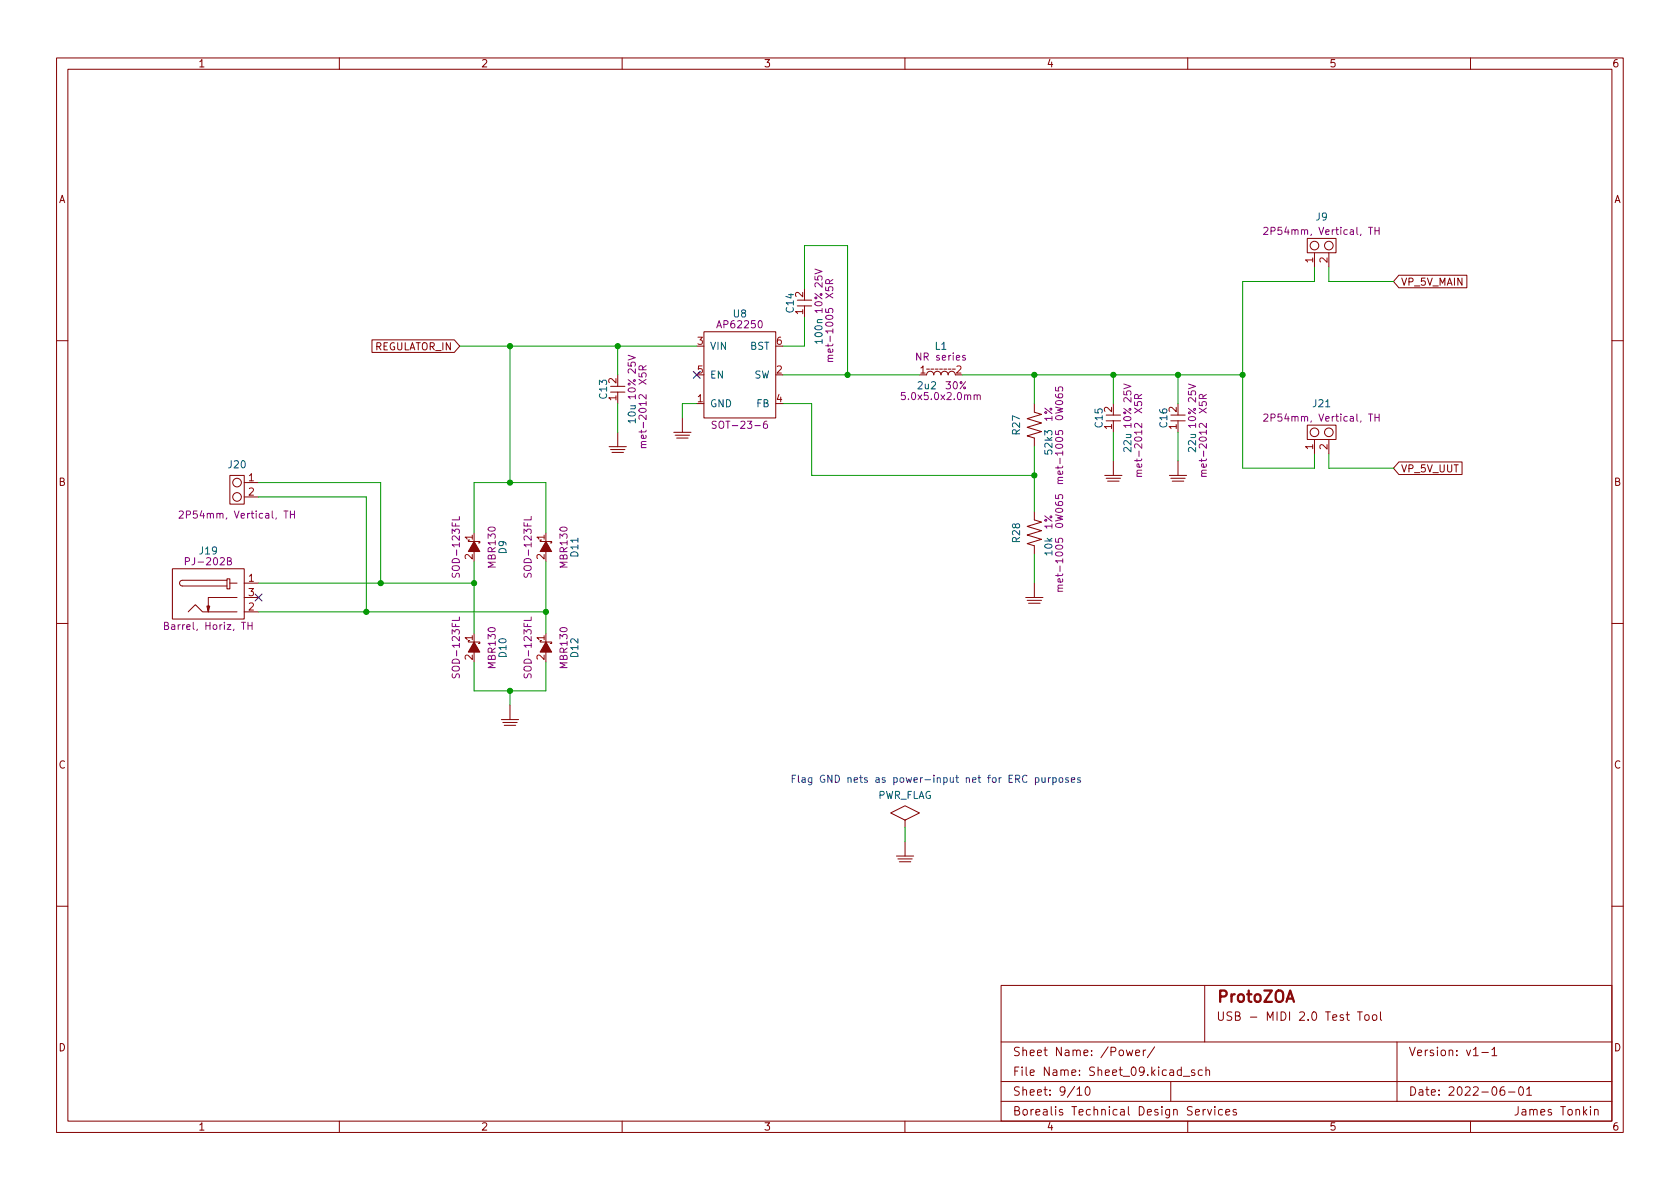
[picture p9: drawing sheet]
<svg xmlns="http://www.w3.org/2000/svg" width="297mm" height="210mm" viewBox="0 0 297 210" stroke-linecap="round" stroke-linejoin="round" font-family="sans-serif">
<g fill="none" stroke="#840000" stroke-width=".18">
<path d="M10 10.2h277v190.1h-277zM12 12.2h273v186.1h-273zM60 10.2v2M110 10.2v2M160 10.2v2M210 10.2v2M260 10.2v2M124.5 58.7h12.7v15.2h-12.7zM141 54.1h2.5M141 53.1h2.5M142.2 54.1v2M231.1 42.2h5.1v2.5h-5.1z"/>
<path d="M232.4 44.7v2.5M234.9 44.7v2.5M247.3 48.7h12.1v2.2h-12.1l-.9-1.1zM10 60.2h2M65.8 60.1h14.5l1 1.1-1 1.1h-14.5zM107.7 79h3M107.9 79.5h2.6M107.9 69.3h2.6M107.9 68.3h2.6M109.2 69.3v2.1M109.2 76.4v2.6M119.1 76.4h3.1"/>
<path d="M119.4 77h2.5M119.6 77.5h2.1M120.6 73.9v2.5M163.8 66.3a.64 .64 0 0 1 .7-.6 .64 .64 0 0 1 .6 .6 .64 .64 0 0 1 .6-.6 .64 .64 0 0 1 .7 .6 .64 .64 0 0 1 .6-.6 .64 .64 0 0 1 .6 .6 .64 .64 0 0 1 .7-.6 .64 .64 0 0 1 .6 .6M163.8 65.3h.5M164.6 65.3h.5M165.4 65.3h.5M166.1 65.3h.5M166.9 65.3h.5M167.6 65.3h.5M168.4 65.3h.5M182.9 71.4v1.5l1.2 .4-2.5 .7 2.5 .8-2.5 .8 2.5 .7-2.5 .8 1.3 .4v1.5"/>
<path d="M195.6 74.4h2.5M195.6 73.4h2.5M196.8 74.4v2M207 74.4h2.5M207 73.4h2.5M208.3 74.4v2M231.1 75.2h5.1v2.5h-5.1zM232.4 77.7v2.6M234.9 77.7v2.6M285 60.2h2M40.6 84.1h2.6v5h-2.6zM43.2 85.3h2.5"/>
<path d="M43.2 87.9h2.5M83.1 95.5h-.3v.3h2v.2h-.2M95.8 95.5h-.3v.3h2v.2h-.2M108.2 80h2M182.9 90.4v1.5l1.2 .4-2.5 .8 2.5 .7-2.5 .8 2.5 .8-2.5 .7 1.3 .4v1.5M195.3 84.1h3.1M195.6 84.6h2.5M195.8 85.1h2.1M196.8 81.5v2.6M206.8 84.1h3M207 84.6h2.5M207.3 85.1h2"/>
<path d="M208.3 81.5v2.6M247.3 81.7h11.2v2.2h-11.2l-.9-1.1zM10 110.2h2M30.5 100.6h12.7v8.9h-12.7zM33.3 108.2l1.2-1.3 1.3 1.3h6.1M40.1 102.4h.5v1.7h-.5zM40.1 102.6h-7.9l-.3 .2-.2 .3 .2 .4 .3 .1h7.9M40.6 103.1h1.3M41.9 105.7h-5.1v2.5l-.2-1h.5l-.3 1M43.2 105.7h2.5M43.2 103.1h2.5M43.2 108.2h2.5"/>
<path d="M83.1 113.3h-.3v.2h2v.3h-.2M95.8 113.3h-.3v.2h2v.3h-.2M181.4 105.7h3M181.6 106.2h2.5M181.9 106.7h2M182.9 103.1v2.6M285 110.2h2M88.6 127.2h3.1M88.9 127.8h2.5M89.2 128.3h2M90.2 124.7v2.5M157.5 143.8l2.5-1.3 2.6 1.3-2.6 1.2z"/>
<path d="M158.5 151.4h3M158.7 151.9h2.6M159 152.4h2M160 145v1.3M160 148.8v2.6M10 160.2h2M177 174.3h108v24h-108zM213 174.3v10M240 178.9h.9M240.4 178.9v1.5M241.4 179.5l.4-.1 .3 .3v.4l-.3 .3h-.4l-.1-.3v-.4zM242.7 179.6l.2-.2 .5 .2v.5l-.1 .3h-.4l-.2-.1z"/>
<path d="M244.1 178.9v1.3l.2 .2M285 160.2h2M60 198.3v2M110 198.3v2M160 198.3v2M177 194.8h108M177 191.3h108M177 184.3h108M190.4 192.6l.5-.4v1.5M190.4 193.7h.9M192.1 192.3l.1-.1a.81 .81 0 0 1 .6 .6 .81 .81 0 0 1-.3 .8l-.1 .1a.81 .81 0 0 1-.6-.6 .81 .81 0 0 1 .3-.8zM199.1 185.7l.3 1 .3-.7 .3 .7 .3-1"/>
<path d="M200.8 186.2l.7-.2-.1-.2-.4-.1-.2 .2 .1 .7h.5M202.1 185.7v1M202.6 185.7l-.3 .1-.2 .2M204.1 185.1l-1.2 1.9M207 191.3v3.5M209.2 190.3h1.2M210 198.3v2M211.2 189.3l-.3-.1-.3 .2 .1 .2 .5 .2v.3h-.6M212.6 189.3l-.5-.1-.2 .3v.4l.1 .2h.6M212.7 196.2v1M213.1 196.2l-.2 .1-.2 .2M213.2 189.3l.2-.1 .4 .1 .1 .9"/>
<path d="M213.2 188.7v1.5M213.5 196.2l.4 1 .3-1M214.8 195.7v.1M214.8 196.2v1M216.1 196.3l-.4-.1-.3 .3v.4l.2 .2h.5M216.7 196.7l.7-.2v-.2l-.5-.1-.2 .2 .1 .7h.6M218.6 196.3l-.4-.1-.2 .2 .1 .2 .5 .2v.3h-.6M247 184.3v10.5M260 198.3v2M262 186.1h1.1M263.8 185.6l.4-.4v1.5M263.8 186.7h.9"/>
<path d="M265.9 192.2a.59 .59 0 0 0-.7 .6v.6l.2 .2 .4 .1 .2-.2 .1-.5-.2-.2h-.4l-.3 .2M266.7 193.1h1.2M268.4 195.7v1.1a.48 .48 0 0 1-.5 .4M268.7 192.3l.2-.1a.8 .8 0 0 1 .5 .7 .8 .8 0 0 1-.5 .8 .99 .99 0 0 1-.2-1.4zM269.9 192.6l.5-.4v1.5M269.9 193.7h.9"/>
<circle cx="232.4" cy="43.4" r=".76"/>
<circle cx="234.9" cy="43.4" r=".76"/>
<circle cx="232.4" cy="76.4" r=".76"/>
<circle cx="234.9" cy="76.4" r=".76"/>
<circle cx="41.9" cy="87.9" r=".76"/>
<circle cx="41.9" cy="85.3" r=".76"/>
</g>
<g fill="none" stroke="#840084" stroke-width=".18">
<path d="M146 54.6v.6l.6 .1-.1-.2v-.4l.2-.2 .4 .1 .2 .2-.2 .5M223.5 40.3l.4-.1 .3 .4-.8 .9h.8M242 40.2h.7M243.1 40.2v1.3M243.1 40.8h.7M243.8 40.2v1.3M113.4 79.2h.8M114.2 78.6l-.7 .1-.1 .3 .1 .2M114.2 69.8v.8l-.9-.8-.3 .2 .1 .5M126.6 74.5h-.4l-.2 .1v.4l.5 .2 .1 .3-.2 .3-.5-.1M135.6 74.5h-.4a.85 .85 0 0 0 0 1.3l.4-.2 .1-.4-.2-.2h-.4l-.1 .2M146.4 63.9h.9"/>
<path d="M147.3 63.4h-.8l-.1 .3 .1 .2M160 69.4h-.6v.6l.1-.1h.5l.1 .2-.1 .5-.2 .1-.4-.1M170.7 62.9l-.3-.1-.2 .2v.2l.5 .1v.3h-.5M172.2 69.9l.2-.1 .3 .1 .1 .8M172.8 70l.2-.2 .3 .1v.8M186.6 76.2v.6l.6 .1-.1-.2 .1-.4 .2-.2 .4 .1 .1 .2-.1 .5M201.9 74.9v.8l-.9-.8-.4 .2 .1 .5M213.3 74.9v.8l-.9-.8-.4 .2 .2 .5M223.5 73.3l.4-.1 .3 .4-.8 .9h.8M242 73.2h.7M243.1 73.2v1.3M243.1 73.8h.7"/>
<path d="M243.8 73.2v1.3M31.7 90.5l.5-.1 .2 .3-.8 .9h.8M32.8 99.3l.6-.1 .1-.2-.1-.3-.6-.1v1.3M40.2 99.2h.6l.1-.2-.1-.3-.6-.1v1.3h.5l.2-.1v-.3l-.3-.3M50.2 90.4h.7M51.3 90.4v1.2M51.3 91h.8M52.1 90.4v1.2M81.2 91.3v.6h-1.3M93.9 91.3v.6h-1.3M186.6 95.2v.6l.6 .1-.1-.2 .1-.4 .2-.1h.4l.1 .2-.1 .5M187.1 85.5h.8"/>
<path d="M187.9 85h-.8v.3l.1 .2M201 84.2h.9M201.9 83.7l-.8 .1-.1 .3 .1 .1M212.5 84.2h.8M213.3 83.7l-.8 .1v.3l.1 .1M29.1 110.6h.5l.2-.2-.1-.2-.6-.2v1.3h.5l.2-.1v-.3l-.3-.3M43.8 110v1.3M43.8 110.6h.8M44.6 110v1.3M80 119.1l-.1 .5 .2 .2h.3l.3-.5 .3-.2 .2 .3v.5M80 101.4l-.1 .4 .2 .2h.3l.3-.5 .3-.1 .2 .2v.5M81.2 109.1v.6h-1.3"/>
<path d="M92.7 101.4l-.1 .4 .2 .2h.3l.3-.5 .3-.1 .2 .2v.5M92.7 119.1l-.1 .5 .2 .2h.3l.3-.5 .3-.2 .2 .3v.5M93.9 109.1v.6h-1.3M187.1 104.6h.8M187.9 104l-.8 .1v.3l.1 .2"/>
</g>
<g fill="#840000" stroke="#840000" stroke-width=".18">
<path d="M83.8 113.5l1 1.8h-2z"/>
<path d="M83.8 95.8l1 1.7h-2z"/>
<path d="M96.5 95.8l1 1.7h-2z"/>
<path d="M96.5 113.5l1 1.8h-2z"/>
</g>
<g fill="none" stroke="#0000c2" stroke-width=".18">
<path d="M181.6 137.2a.6 .6 0 0 0-.9 .4 .6 .6 0 0 0 .6 .8l.3-.2M183.1 137.6l.3-.1 .3 .3-.1 .5h-.5M183.1 137.5v1.3M184.2 137.5l.1 .8 .3 .1 .2-.2M184.8 137.5v.9M185.4 137.5v.9M185.7 137.5l-.3 .3M186.2 137.6l.3-.1 .3 .3-.2 .5h-.4M186.2 137.5v1.3M187.4 137.6l.3-.1 .2 .3v.3l-.2 .3-.3-.1-.1-.2zM188.9 137.6l-.3-.1-.2 .2 .1 .2 .4 .1v.3h-.5M189.4 137.9l.6-.1v-.2l-.4-.1-.2 .2 .1 .6h.5"/>
<path d="M191 137.6l-.3-.1-.2 .2 .1 .2 .4 .1v.3h-.5"/>
</g>
<g fill="none" stroke="#009600" stroke-width=".18">
<path d="M142.2 56.1v5.1h-3.8M142.2 51v-7.6h7.7v22.9M232.4 47.2v2.6h-12.7v33h12.7v-2.5M234.9 47.2v2.6h11.5M81.3 61.2h41.9M90.2 61.2v24.1M109.2 61.2v5.1M109.2 71.4v5M123.2 71.4h-2.6v2.5M138.4 66.3h24.2M138.4 71.4h5.1v12.7h39.4M170.2 66.3h49.5"/>
<path d="M182.9 66.3v5.1M182.9 79v11.4M196.8 66.3v5.1M196.8 76.4v5.1M208.3 66.3v5.1M208.3 76.4v5.1M45.7 85.3h21.6v17.8M45.7 87.9h19.1v20.3M83.8 94.2v-8.9h12.7v8.9M83.8 99.3v12.7M96.5 99.3v12.7M182.9 98v5.1"/>
<path d="M234.9 80.3v2.5h11.5M45.7 108.2h50.8M45.7 103.1h38.1M83.8 117.1v5.1h12.7v-5.1M90.2 122.2v2.5M160 146.3v2.5"/>
</g>
<path d="M122.6 65.7l1.2 1.2M123.8 65.7l-1.2 1.2M45.1 105l1.2 1.3M46.3 105l-1.2 1.3" fill="none" stroke="#000084" stroke-width=".18"/>
<g fill="#009600" stroke="#009600" stroke-width=".18">
<circle cx="96.5" cy="108.2" r=".46"/>
<circle cx="90.2" cy="122.2" r=".46"/>
<circle cx="64.8" cy="108.2" r=".46"/>
<circle cx="67.3" cy="103.1" r=".46"/>
<circle cx="83.8" cy="103.1" r=".46"/>
<circle cx="182.9" cy="66.3" r=".46"/>
<circle cx="149.9" cy="66.3" r=".46"/>
<circle cx="196.8" cy="66.3" r=".46"/>
<circle cx="219.7" cy="66.3" r=".46"/>
<circle cx="182.9" cy="84.1" r=".46"/>
<circle cx="208.3" cy="66.3" r=".46"/>
<circle cx="109.2" cy="61.2" r=".46"/>
<circle cx="90.2" cy="61.2" r=".46"/>
<circle cx="90.2" cy="85.3" r=".46"/>
</g>
<text font-size="2.8" fill="#840000" x="215" y="177.3">ProtoZOA</text>
<g font-size="2.1" fill="#840000">
<text x="215" y="180.5">USB - MIDI 2.0 Test Tool</text>
<text x="179" y="190.3">File Name: Sheet_09.kicad_sch</text>
<text x="179" y="186.8">Sheet Name: /Power/</text>
<text x="249" y="186.8">Version: v1-1</text>
<text x="179" y="193.8">Sheet: 9/10</text>
<text x="179" y="197.3">Borealis Technical Design Services</text>
<text x="249" y="193.8">Date: 2022-06-01</text>
<text x="269.1" y="197.3">James Tonkin</text>
</g>
<g font-size="1.8" fill="#840000">
<text x="35" y="11.9">1</text>
<text x="85" y="11.9">2</text>
<text x="135" y="11.9">3</text>
<text x="185" y="11.9">4</text>
<text x="235" y="11.9">5</text>
<text x="285" y="11.9">6</text>
<text x="10.3" y="35.9">A</text>
<text x="285.3" y="35.9">A</text>
<text x="247.6" y="50.5">VP_5V_MAIN</text>
<text x="66.1" y="61.9">REGULATOR_IN</text>
<text x="247.6" y="83.5">VP_5V_UUT</text>
<text x="10.3" y="85.9">B</text>
<text x="285.3" y="85.9">B</text>
<text x="10.3" y="135.9">C</text>
<text x="285.3" y="135.9">C</text>
<text x="10.3" y="185.9">D</text>
<text x="285.3" y="185.9">D</text>
<text x="35" y="199.9">1</text>
<text x="85" y="199.9">2</text>
<text x="135" y="199.9">3</text>
<text x="185" y="199.9">4</text>
<text x="235" y="199.9">5</text>
<text x="285" y="199.9">6</text>
</g>
<g font-size="1.8" fill="#840084">
<text x="224.7" y="41.5">2P54mm, Vertical, TH</text>
<text x="147.3" y="52.7" transform="rotate(-90 147.3 52.7)">X5R</text>
<text x="127.1" y="58">AP62250</text>
<text x="145.4" y="55.4" transform="rotate(-90 145.4 55.4)">10% 25V</text>
<text x="147.3" y="63.1" transform="rotate(-90 147.3 63.1)">met-1005</text>
<text x="162.3" y="63.7">NR series</text>
<text x="114.3" y="68" transform="rotate(-90 114.3 68)">X5R</text>
<text x="160.1" y="70.7">5.0x5.0x2.0mm</text>
<text x="167.2" y="68.8">30%</text>
<text x="112.4" y="74.8" transform="rotate(-90 112.4 74.8)">10u 10% 25V</text>
<text x="126.9" y="75.8">SOT-23-6</text>
<text x="186.1" y="74.5" transform="rotate(-90 186.1 74.5)">1%</text>
<text x="188" y="74.1" transform="rotate(-90 188 74.1)">0W065</text>
<text x="201.9" y="73.1" transform="rotate(-90 201.9 73.1)">X5R</text>
<text x="213.4" y="73.1" transform="rotate(-90 213.4 73.1)">X5R</text>
<text x="224.7" y="74.5">2P54mm, Vertical, TH</text>
<text x="114.3" y="78.3" transform="rotate(-90 114.3 78.3)">met-2012</text>
<text x="200" y="79.8" transform="rotate(-90 200 79.8)">22u 10% 25V</text>
<text x="201.9" y="83.4" transform="rotate(-90 201.9 83.4)">met-2012</text>
<text x="211.5" y="79.8" transform="rotate(-90 211.5 79.8)">22u 10% 25V</text>
<text x="213.4" y="83.4" transform="rotate(-90 213.4 83.4)">met-2012</text>
<text x="188" y="84.7" transform="rotate(-90 188 84.7)">met-1005</text>
<text x="32.9" y="91.7">2P54mm, Vertical, TH</text>
<text x="186.1" y="93.6" transform="rotate(-90 186.1 93.6)">1%</text>
<text x="188" y="93.2" transform="rotate(-90 188 93.2)">0W065</text>
<text x="33.3" y="99.9">PJ-202B</text>
<text x="81.3" y="101.5" transform="rotate(-90 81.3 101.5)">SOD-123FL</text>
<text x="87.6" y="100.3" transform="rotate(-90 87.6 100.3)">MBR130</text>
<text x="94" y="101.5" transform="rotate(-90 94 101.5)">SOD-123FL</text>
<text x="100.3" y="100.3" transform="rotate(-90 100.3 100.3)">MBR130</text>
<text x="188" y="103.7" transform="rotate(-90 188 103.7)">met-1005</text>
<text x="29.9" y="111.4">Barrel, Horiz, TH</text>
<text x="81.3" y="119.3" transform="rotate(-90 81.3 119.3)">SOD-123FL</text>
<text x="87.6" y="118" transform="rotate(-90 87.6 118)">MBR130</text>
<text x="94" y="119.3" transform="rotate(-90 94 119.3)">SOD-123FL</text>
<text x="100.3" y="118" transform="rotate(-90 100.3 118)">MBR130</text>
</g>
<g font-size="1.8" fill="#006464">
<text x="232.7" y="39">J9</text>
<text x="129.7" y="56.1">U8</text>
<text x="140.3" y="55.2" transform="rotate(-90 140.3 55.2)">C14</text>
<text x="125.5" y="61.8">VIN</text>
<text x="132.6" y="61.8">BST</text>
<text x="145.4" y="60.6" transform="rotate(-90 145.4 60.6)">100n</text>
<text x="165.3" y="61.8">L1</text>
<text x="107.3" y="70.5" transform="rotate(-90 107.3 70.5)">C13</text>
<text x="125.5" y="66.9">EN</text>
<text x="133.3" y="66.9">SW</text>
<text x="162.3" y="68.8">2u2</text>
<text x="125.5" y="72">GND</text>
<text x="133.8" y="72">FB</text>
<text x="180.3" y="76.8" transform="rotate(-90 180.3 76.8)">R27</text>
<text x="194.9" y="75.5" transform="rotate(-90 194.9 75.5)">C15</text>
<text x="206.4" y="75.5" transform="rotate(-90 206.4 75.5)">C16</text>
<text x="232.2" y="72">J21</text>
<text x="40.4" y="82.8">J20</text>
<text x="186.1" y="80.2" transform="rotate(-90 186.1 80.2)">52k3</text>
<text x="180.3" y="95.9" transform="rotate(-90 180.3 95.9)">R28</text>
<text x="35.4" y="98">J19</text>
<text x="89.5" y="97.9" transform="rotate(-90 89.5 97.9)">D9</text>
<text x="102.2" y="98.4" transform="rotate(-90 102.2 98.4)">D11</text>
<text x="186.1" y="98.1" transform="rotate(-90 186.1 98.1)">10k</text>
<text x="89.5" y="116.2" transform="rotate(-90 89.5 116.2)">D10</text>
<text x="102.2" y="116.2" transform="rotate(-90 102.2 116.2)">D12</text>
<text x="155.1" y="141.3">PWR_FLAG</text>
</g>
<g font-size="1.8" fill="#a90000">
<text x="232.2" y="46.5" transform="rotate(-90 232.2 46.5)">1</text>
<text x="234.7" y="46.5" transform="rotate(-90 234.7 46.5)">2</text>
<text x="142" y="52.6" transform="rotate(-90 142 52.6)">2</text>
<text x="142" y="55.6" transform="rotate(-90 142 55.6)">1</text>
<text x="123.3" y="61">3</text>
<text x="137.3" y="61">6</text>
<text x="109" y="70.8" transform="rotate(-90 109 70.8)">1</text>
<text x="109" y="67.8" transform="rotate(-90 109 67.8)">2</text>
<text x="123.3" y="71.1">1</text>
<text x="123.3" y="66">5</text>
<text x="137.3" y="66">2</text>
<text x="137.3" y="71.1">4</text>
<text x="162.7" y="66">1</text>
<text x="169.1" y="66">2</text>
<text x="196.6" y="75.9" transform="rotate(-90 196.6 75.9)">1</text>
<text x="196.6" y="72.9" transform="rotate(-90 196.6 72.9)">2</text>
<text x="208" y="75.9" transform="rotate(-90 208 75.9)">1</text>
<text x="208" y="72.9" transform="rotate(-90 208 72.9)">2</text>
<text x="232.2" y="79.5" transform="rotate(-90 232.2 79.5)">1</text>
<text x="234.7" y="79.5" transform="rotate(-90 234.7 79.5)">2</text>
<text x="44" y="85.1">1</text>
<text x="44" y="87.6">2</text>
<text x="83.6" y="95.5" transform="rotate(-90 83.6 95.5)">1</text>
<text x="96.3" y="95.5" transform="rotate(-90 96.3 95.5)">1</text>
<text x="83.6" y="98.9" transform="rotate(-90 83.6 98.9)">2</text>
<text x="96.3" y="98.9" transform="rotate(-90 96.3 98.9)">2</text>
<text x="44" y="102.9">1</text>
<text x="44" y="107.9">2</text>
<text x="44" y="105.4">3</text>
<text x="83.6" y="113.3" transform="rotate(-90 83.6 113.3)">1</text>
<text x="96.3" y="113.3" transform="rotate(-90 96.3 113.3)">1</text>
<text x="83.6" y="116.7" transform="rotate(-90 83.6 116.7)">2</text>
<text x="96.3" y="116.7" transform="rotate(-90 96.3 116.7)">2</text>
</g>
<text font-size="1.8" fill="#0000c2" x="139.7" y="138.4">Flag GND nets as power-input net for ERC purposes</text>
</svg>
